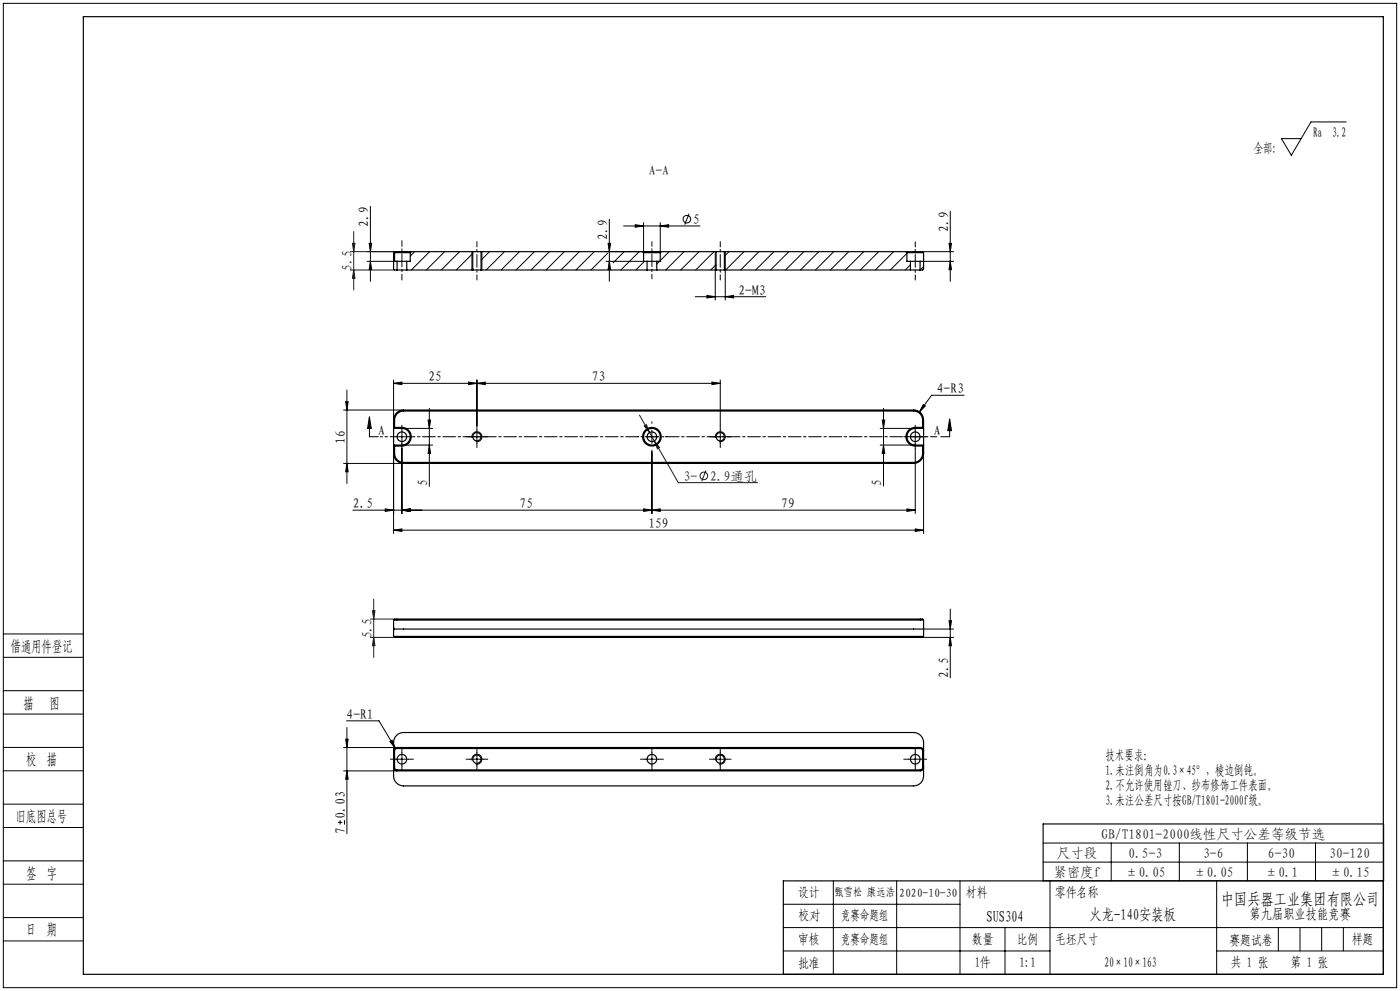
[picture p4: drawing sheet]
<svg xmlns="http://www.w3.org/2000/svg" width="420mm" height="297mm" viewBox="0 0 420 297" stroke-linecap="round" stroke-linejoin="round" font-family="sans-serif">
<g fill="none" stroke="#191924" stroke-width=".3">
<path d="M105.1 75.4h13M105.7 72.9h.8l-.4 2.5zM106.1 69.4v17.5M105.1 80.9h13M106.1 80.9l.4 2.5h-.8zM191.9 124.4l11.6 20.3h23.8M193.3 127.7l.6-.4 1 2.3zM196.3 132.1l1.6 2-.7 .4zM211.8 141l-1.3 3.2M112.1 179.5v17.5M111.1 191h7M111.1 185.5h7"/>
<path d="M111.7 183h.8l-.4 2.5zM112.1 191l.4 2.5h-.8z"/>
<circle cx="211.2" cy="142.6" r="1.14"/>
</g>
<g fill="none" stroke="#000" stroke-width=".3">
<path d="M1 1h418v295h-418zM403.9 36.5h-10.6l-5.9 10-3-5h5.9M110.1 78.3h9M110.1 75.4h13.3M110.7 72.9h.8l-.4 2.5zM111.1 78.3l.4 2.5h-.8zM111.1 61.9v22.4M141.6 75.4v5.5M144.6 75.4v5.5M181.8 78.3h11.3M181.8 75.4h16.6M182.4 72.9h.8l-.4 2.5z"/>
<path d="M182.8 78.3l.4 2.5h-.8zM182.8 65.7v18.6M187.1 67.7h22.9M190.6 67.3l2.5 .4-2.5 .4zM193.1 66.7v9M198.1 67.7l2.5-.4v.8zM198.1 66.7v9M206.7 64.1l-1.3 3.2M214.6 75.4v14.5M217.6 75.4v14.5M276.8 75.4h9.3M277.1 78.3h9"/>
<path d="M284.7 72.9h.7l-.3 2.5zM285.1 78.3l.3 2.5h-.7zM285.1 63.3v21M208.6 88.9h21.1M212.1 88.5l2.5 .4-2.5 .4zM217.6 88.9l2.5-.4v.8zM104.1 116.9v28M118.1 114.9l2.5-.4v.8zM118.1 114.9h98M118.1 113.9v14.5M140.6 114.5l2.5 .4-2.5 .4zM143.1 114.9l2.5-.4v.8z"/>
<path d="M143.1 113.9v13.7M213.6 114.5l2.5 .4-2.5 .4zM216.1 113.9v13.7M289.2 118.5h-9.7l-3.7 5M103.1 122.9h18M103.1 138.9h18M103.7 120.4h.7l-.3 2.5zM104.1 138.9l.3 2.5h-.7zM110.8 124.9l.6 3.5h-1.1zM110.8 124.9v6h2.7M118.1 133.4v26.5M118.6 130.9h4"/>
<path d="M120.6 134.3v19.6M120.6 133.4h9.2M120.6 128.4h9.2M120.6 128.9v4M128.4 125.9h.8l-.4 2.5zM128.8 133.4l.4 2.5h-.8zM128.8 122.4v23.4M141.1 130.9h4M141.6 131.3a1.5 1.5 0 0 1 1.3-1.9 1.5 1.5 0 0 1 1.7 1.6 1.5 1.5 0 0 1-1.9 1.3M143.1 128.9v4M193.6 130.9h4M195.6 135.4v18.5"/>
<path d="M195.6 128.9v4M214.1 130.9h4M214.6 131.3a1.5 1.5 0 0 1 1.3-1.9 1.5 1.5 0 0 1 1.7 1.6 1.5 1.5 0 0 1-1.9 1.3M216.1 128.9v4M264 133.4h10.6M264 128.4h10.6M264.7 125.9h.7l-.4 2.5zM265 133.4l.4 2.5h-.7zM265 122.4v23.2M272.6 130.9h4M274.1 122.9l1.2 .3 1.2 .9M274.6 134.3v19.6"/>
<path d="M274.6 128.9v4M277 121.2l.6 .5-1.8 1.8zM277.1 133.4v26.5M284.9 125.6l.6 3.5h-1.2zM284.9 125.6v5.3h-2.7M105.9 152.9h168.7M115.6 152.5l2.5 .4-2.5 .4zM118.1 158.9l2.5-.4v.8zM118.1 158.9h159M120.6 152.9l2.5-.4v.8zM193.1 152.5l2.5 .4-2.5 .4zM195.6 152.9l2.5-.4v.8z"/>
<path d="M272.1 152.5l2.5 .4-2.5 .4zM274.6 158.5l2.5 .4-2.5 .4zM1 197h24M1 190h24M276.8 191h9.3M277.1 188.5h9M284.7 186h.7l-.3 2.5zM285.1 191l.3 2.5h-.7zM285.1 182.5v20.6M1 214h24M1 207h24M104 216h9.7l4.9 8.2"/>
<path d="M104.1 218v31.8M1 231h24M1 224h24M103.1 231h16M103.1 224h16M103.7 221.5h.7l-.3 2.5zM104.1 231l.3 2.5h-.7zM117 222.2l.6-.4 1 2.4zM118.6 227.5h4M120.6 225.5v4M141.1 227.5h4M141.6 227.9a1.5 1.5 0 0 1 1.3-1.9 1.5 1.5 0 0 1 1.7 1.7 1.5 1.5 0 0 1-1.9 1.3"/>
<path d="M143.1 225.5v4M193.6 227.5h4M195.6 225.5v4M214.1 227.5h4M214.6 227.9a1.5 1.5 0 0 1 1.3-1.9 1.5 1.5 0 0 1 1.7 1.7 1.5 1.5 0 0 1-1.9 1.3M216.1 225.5v4M272.6 227.5h4M274.6 225.5v4M1 258h24M1 248h24M1 241h24M101.4 246.5h1.3"/>
<path d="M102 245.8v1.3M103.3 245.8v1.3M312.9 258.4h102.2M312.9 252.7h102.2M333.4 252.7v11.3M353.8 252.7v11.3M374.2 252.7v11.3M394.7 252.7v11.3M1 275h24M1 265h24M235 271h53M235 278h180"/>
<path d="M250 264v28M269 264v28M288 264v28M301.5 278v14M315 264v28M365 264v28M383.5 278v7M390 278v7M396.5 278v7M403 278v7M1 282h24M235 285h80"/>
<path d="M365 285h50"/>
<circle cx="206.1" cy="65.7" r="1.14"/>
</g>
<path d="M25 5h390v287h-390zM312.9 264v-17.1h102.2v17.1h-180.1v28" fill="none" stroke="#000" stroke-width=".35"/>
<g fill="none" stroke="#000" stroke-width=".3" stroke-dasharray="3.8 .8 .8 .8">
<path d="M120.6 128.9v-1.5M120.6 132.9v1.4M141.1 130.9h-1.3M143.1 128.9v-1.3M143.1 132.9v1.2M145.1 130.9h1.2M191.6 130.9h-.5M195.6 126.9v-.5M195.6 134.9v.5M199.6 130.9h.5M214.1 130.9h-1.3M216.1 128.9v-1.3"/>
<path d="M216.1 132.9v1.2M218.1 130.9h1.2M272.6 130.9h-1.5M274.6 128.9v-1.5M274.6 132.9v1.4M276.6 130.9h1.4M118.6 227.5h-1.5M120.6 225.5v-1.4M120.6 229.5v1.5M122.6 227.5h1.4M141.1 227.5h-1.3M143.1 225.5v-1.2"/>
<path d="M143.1 229.5v1.3M145.1 227.5h1.2M193.6 227.5h-1.5M195.6 225.5v-1.4M195.6 229.5v1.5M197.6 227.5h1.4M214.1 227.5h-1.3M216.1 225.5v-1.2M216.1 229.5v1.3M218.1 227.5h1.2M272.6 227.5h-1.5M274.6 225.5v-1.4"/>
<path d="M274.6 229.5v1.5M276.6 227.5h1.4"/>
</g>
<path d="M118.6 130.9h-4.5" fill="none" stroke="#000" stroke-width=".3" stroke-dasharray="3.8 .8 .8 .8" stroke-dashoffset="2.2"/>
<path d="M122.6 130.9h158.5" fill="none" stroke="#000" stroke-width=".3" stroke-dasharray="3.8 .8 .8 .8" stroke-dashoffset="1.9"/>
<path d="M143.1 72.4v11.5M216.1 72.4v11.5M274.6 72.5v11.4" fill="none" stroke="#000" stroke-width=".3" stroke-dasharray="3.8 .8 .8 .8" stroke-dashoffset="2.3"/>
<path d="M120.6 83.9v-11.8" fill="none" stroke="#000" stroke-width=".3" stroke-dasharray="3.8 .8 .8 .8" stroke-dashoffset="2.1"/>
<path d="M195.6 72.4v11.2" fill="none" stroke="#000" stroke-width=".3" stroke-dasharray="3.8 .8 .8 .8" stroke-dashoffset="2.4"/>
<g fill="#000">
<path d="M111.1 78.3l.4 2.5h-.8zM110.7 72.9h.8l-.4 2.5zM182.8 78.3l.4 2.5h-.8zM182.4 72.9h.8l-.4 2.5z"/>
<path d="M190.6 67.3l2.5 .4-2.5 .4zM198.1 67.7l2.5-.4v.8zM212.1 88.5l2.5 .4-2.5 .4zM217.6 88.9l2.5-.4v.8z"/>
<path d="M103.7 120.4h.7l-.3 2.5zM104.1 138.9l.3 2.5h-.7zM264.7 125.9h.7l-.4 2.5zM265 133.4l.4 2.5h-.7zM284.7 72.9h.7l-.3 2.5zM285.1 78.3l.3 2.5h-.7zM284.7 186h.7l-.3 2.5zM285.1 191l.3 2.5h-.7zM103.7 221.5h.7l-.3 2.5zM104.1 231l.3 2.5h-.7z"/>
<path d="M128.8 133.4l.4 2.5h-.8zM128.4 125.9h.8l-.4 2.5z"/>
<path d="M284.9 125.6l.6 3.5h-1.2zM110.8 124.9l.6 3.5h-1.1z"/>
<path d="M120.6 152.9l2.5-.4v.8zM193.1 152.5l2.5 .4-2.5 .4zM195.6 152.9l2.5-.4v.8zM272.1 152.5l2.5 .4-2.5 .4zM143.1 114.9l2.5-.4v.8zM213.6 114.5l2.5 .4-2.5 .4zM277 121.2l-1.2 2.3 1.8-1.8zM118.1 114.9l2.5-.4v.8zM140.6 114.5l2.5 .4-2.5 .4zM115.6 152.5l2.5 .4-2.5 .4zM120.6 152.9l2.5-.4v.8zM118.1 158.9l2.5-.4v.8zM274.6 158.5l2.5 .4-2.5 .4zM117 222.2l1.6 2-1-2.4z"/>
</g>
<g fill="#191924">
<path d="M193.3 127.7l1.6 1.9-1-2.3zM196.3 132.1l.9 2.4 .7-.4z"/>
<path d="M112.1 191l.4 2.5h-.8zM111.7 183h.8l-.4 2.5z"/>
<path d="M105.7 72.9h.8l-.4 2.5zM106.1 80.9l.4 2.5h-.8z"/>
</g>
<g fill="none" stroke="#000" stroke-width=".35">
<path d="M118.1 75.7h5M118.1 75.7v2.6M118.4 75.4h5M118.4 75.4v2.9M118.4 75.4l-.3 .3M119.1 78.3h2.9M119.1 78.3h-1v2.3l.3 .3h.7M119.1 78.3v2.6M122 78.3v2.6M123.1 75.7v2.6h-1.1M123.4 75.4h18.4M123.4 75.4l-.3 .3"/>
<path d="M141.8 75.4h2.5M141.8 75.4v5.5M144.3 75.4h48.5M144.3 75.4v5.5M192.8 75.4h5.6M192.8 75.4l.3 .3M193.1 75.7h5M193.1 75.7v2.6h1M194.1 78.3h2.9M194.1 78.3v2.6M197 78.3v2.6M198.1 75.7v2.6h-1.1"/>
<path d="M198.4 75.4h16.4M198.4 75.4l-.3 .3M214.8 75.4h2.5M214.8 75.4v5.5M217.3 75.4v5.5M217.3 75.4h54.5M271.8 75.4h5l.3 .3M271.8 75.4l.3 .3M272.1 75.7h5M272.1 75.7v2.6h1M273.1 78.3h2.9M273.1 78.3v2.6"/>
<path d="M276 78.3h1.1M276 78.3v2.6M277.1 75.7v4.9l-.3 .3h-.8M119.1 80.9h2.9M122 80.9h19.8M141.8 80.9h2.5M144.3 80.9h49.8M194.1 80.9h2.9M197 80.9h17.8M214.8 80.9h2.5M217.3 80.9h55.8M273.1 80.9h2.9"/>
<path d="M118.1 128.1a4.9 4.9 0 0 1 .9-4.3 3 3 0 0 1 2.1-.9h153a3 3 0 0 1 3 3v10a3 3 0 0 1-3 3h-153a3 3 0 0 1-3-3v-2.2M118.1 128.1a4.5 4.5 0 0 1 4.8 1.2 2.8 2.8 0 0 1-2.3 4.4h-2.5M118.1 128.1l.3 .3M118.1 128.1v5.6M118.4 133.4a5.5 5.5 0 0 0 .4 4l.8 .7 1.5 .5h153a2.7 2.7 0 0 0 2.7-2.7v-2.2M118.4 128.4a3.9 3.9 0 0 1 4.3 1.2 2.5 2.5 0 0 1-2.1 3.8h-2.2M118.4 133.4l-.3 .3M276.8 128.1a5.1 5.1 0 0 0-.5-3.7l-.7-.8-1.5-.4h-153a2.7 2.7 0 0 0-2.7 2.7v2.5M276.8 128.1l.3 .3a4.5 4.5 0 0 0-4.3 .7 2.5 2.5 0 0 0-.5 2.7 2.5 2.5 0 0 0 2.3 1.6h2.5l-.3 .3M276.8 128.1a4.3 4.3 0 0 0-4.5 1.2 2.8 2.8 0 0 0 2.3 4.4h2.2M118.1 190.7h159M118.1 190.7a3.4 3.4 0 0 0 2.4 .3h154.1a3.4 3.4 0 0 0 2.5-.3"/>
<path d="M118.1 185.8h159M118.1 185.8l.3-.3h158.4l.3 .3M118.1 185.8v2.7M277.1 188.5h-159v2.2M277.1 185.8v4.9M118.1 224.8v-.1a4.9 4.9 0 0 1 .9-4.3 3 3 0 0 1 2.1-.9h153a3 3 0 0 1 3 3v10a3 3 0 0 1-3 3h-153a3 3 0 0 1-3-3v-2.2M118.6 224.5l.5-.2h157l.5 .2 .2 .4v5.1l-.2 .5-.5 .2h-157l-.5-.2-.2-.5v-5zM277.1 225a1 1 0 0 0-1-1h-157a1 1 0 0 0-1 1v5a1 1 0 0 0 1 1h157a1 1 0 0 0 1-1"/>
<circle cx="120.6" cy="130.9" r="1.45"/>
<circle cx="143.1" cy="130.9" r="1.25"/>
<circle cx="195.6" cy="130.9" r="2.5"/>
<circle cx="195.6" cy="130.9" r="1.45"/>
<circle cx="195.6" cy="130.9" r="2.8"/>
<circle cx="216.1" cy="130.9" r="1.25"/>
<circle cx="274.6" cy="130.9" r="1.45"/>
<circle cx="120.6" cy="227.5" r="1.45"/>
<circle cx="143.1" cy="227.5" r="1.25"/>
<circle cx="195.6" cy="227.5" r="1.45"/>
<circle cx="216.1" cy="227.5" r="1.25"/>
<circle cx="274.6" cy="227.5" r="1.45"/>
</g>
<g fill="none" stroke="#000" stroke-width=".3">
<path d="M124.4 75.4l-1.3 1.4M128.9 75.4l-5.5 5.5M133.4 75.4l-5.5 5.5M137.9 75.4l-5.5 5.5M141.8 76l-4.9 4.9M146.9 75.4l-2.6 2.6M151.4 75.4l-5.5 5.5M155.8 75.4l-5.5 5.5M160.3 75.4l-5.5 5.5M164.8 75.4l-5.5 5.5M169.3 75.4l-5.5 5.5M173.8 75.4l-5.5 5.5"/>
<path d="M178.3 75.4l-5.5 5.5M182.3 75.9l-5 5M187.3 75.4l-3.4 3.4M191.8 75.4l-5.5 5.5M193.4 78.3l-2.6 2.6M197.8 78.3l-.8 .8M200.7 75.4l-2.6 2.7M205.2 75.4l-5.5 5.5M209.7 75.4l-5.5 5.5M214.2 75.4l-5.5 5.5M214.8 79.3l-1.6 1.6M218.7 75.4l-1.4 1.4"/>
<path d="M223.2 75.4l-5.5 5.5M227.7 75.4l-5.5 5.5M232.2 75.4l-5.5 5.5M236.7 75.4l-5.5 5.5M241.2 75.4l-5.5 5.5M245.6 75.4l-5.5 5.5M250.1 75.4l-5.5 5.5M254.6 75.4l-5.5 5.5M259.1 75.4l-5.5 5.5M263.6 75.4l-5.5 5.5M268.1 75.4l-5.5 5.5M272.1 75.9l-5 5"/>
<path d="M273.1 79.4l-1.5 1.5M277.1 79.9l-1 1M119.1 80.7l-.2 .2M141.8 80.5l-.4 .4"/>
</g>
<text font-size="4.9" x="366.3" y="271.1">中国兵器工业集团有限公司</text>
<g font-size="4.7">
<text x="3.2" y="195.3">借通用件登记</text>
<text x="7.1" y="212.3">描</text>
<text x="14.8" y="212.3">图</text>
<text x="7.9" y="229.3">校 描</text>
<text x="4.7" y="246.3">旧底图总号</text>
<text x="7.9" y="263.3">签 字</text>
<text x="326.8" y="275.8">火龙-140安装板</text>
<text x="7.9" y="280.2">日 期</text>
<text x="295.9" y="276.2">SUS304</text>
</g>
<text font-size="4.2" x="374.8" y="275.5">第九届职业技能竞赛</text>
<g font-size="4.1">
<text x="393.9" y="41">Ra 3.2</text>
<text x="376.1" y="46">全部:</text>
<text x="110.6" y="68" transform="rotate(-90 110.6 68)">2.9</text>
<text x="182.2" y="71.8" transform="rotate(-90 182.2 71.8)">2.9</text>
<text x="207.9" y="67.1">5</text>
<text x="284.5" y="69.4" transform="rotate(-90 284.5 69.4)">2.9</text>
<text x="221.5" y="88.3">2-M3</text>
<text x="128.5" y="114.3">25</text>
<text x="177.5" y="114.3">73</text>
<text x="281.1" y="117.9">4-R3</text>
<text x="113.5" y="130.3">A</text>
<text x="280.2" y="130.3">A</text>
<text x="103.5" y="133.1" transform="rotate(-90 103.5 133.1)">16</text>
<text x="128.2" y="145.8" transform="rotate(-90 128.2 145.8)">5</text>
<text x="264.5" y="145.6" transform="rotate(-90 264.5 145.6)">5</text>
<text x="105.9" y="152.3">2.5</text>
<text x="155.9" y="152.3">75</text>
<text x="234.4" y="152.3">79</text>
<text x="194.5" y="158.3">159</text>
<text x="284.5" y="203.1" transform="rotate(-90 284.5 203.1)">2.5</text>
<text x="104" y="215.5">4-R1</text>
<text x="331.7" y="227.9">技术要求：</text>
<text x="331.7" y="232.4">1.未注倒角为0.3×45°，棱边倒钝。</text>
<text x="331.7" y="236.9">2.不允许使用锉刀、纱布修饰工件表面。</text>
<text x="103.5" y="245.4" transform="rotate(-90 103.5 245.4)">0.03</text>
<text x="331.7" y="241.4">3.未注公差尺寸按GB/T1801-2000f级。</text>
<text x="103.5" y="249.8" transform="rotate(-90 103.5 249.8)">7</text>
<text x="239.4" y="268.7">设计</text>
<text x="289.8" y="268.8">材料</text>
<text x="316.6" y="268.8">零件名称</text>
<text x="239.5" y="275.8">校对</text>
<text x="252.3" y="275.7">竞赛命题组</text>
<text x="239.4" y="282.8">审核</text>
<text x="252.3" y="282.8">竞赛命题组</text>
<text x="291.6" y="282.9">数量</text>
<text x="305.1" y="282.9">比例</text>
<text x="316.6" y="282.9">毛坯尺寸</text>
<text x="368.8" y="283.2">赛题试卷</text>
<text x="405.5" y="283">样题</text>
<text x="239.4" y="290.1">批准</text>
<text x="292.4" y="289.8">1件</text>
<text x="305.9" y="289.8">1:1</text>
<text x="331.3" y="289.8">20×10×163</text>
<text x="369.2" y="289.9">共 1 张</text>
<text x="387.1" y="289.9">第 1 张</text>
</g>
<g font-size="4.1" fill="#191924">
<text x="194.6" y="52.3">A-A</text>
<text x="105.5" y="81.2" transform="rotate(-90 105.5 81.2)">5.5</text>
<text x="205.1" y="144.1">3-</text>
<text x="213" y="144.1">2.9通孔</text>
<text x="111.5" y="191.3" transform="rotate(-90 111.5 191.3)">5.5</text>
<text x="330.4" y="251.5">GB/T1801-2000线性尺寸公差等级节选</text>
<text x="317" y="257.2">尺寸段</text>
<text x="338.5" y="257.2">0.5-3</text>
<text x="361" y="257.2">3-6</text>
<text x="380.4" y="257.2">6-30</text>
<text x="398.8" y="257.2">30-120</text>
<text x="316" y="262.9">紧密度f</text>
<text x="337.5" y="262.9">±0.05</text>
<text x="357.9" y="262.9">±0.05</text>
<text x="379.4" y="262.9">±0.1</text>
<text x="398.8" y="262.9">±0.15</text>
</g>
<g font-size="3.5">
<text x="250.4" y="268.6">甄雪松 康远浩</text>
<text x="269.8" y="268.8">2020-10-30</text>
</g>
</svg>
